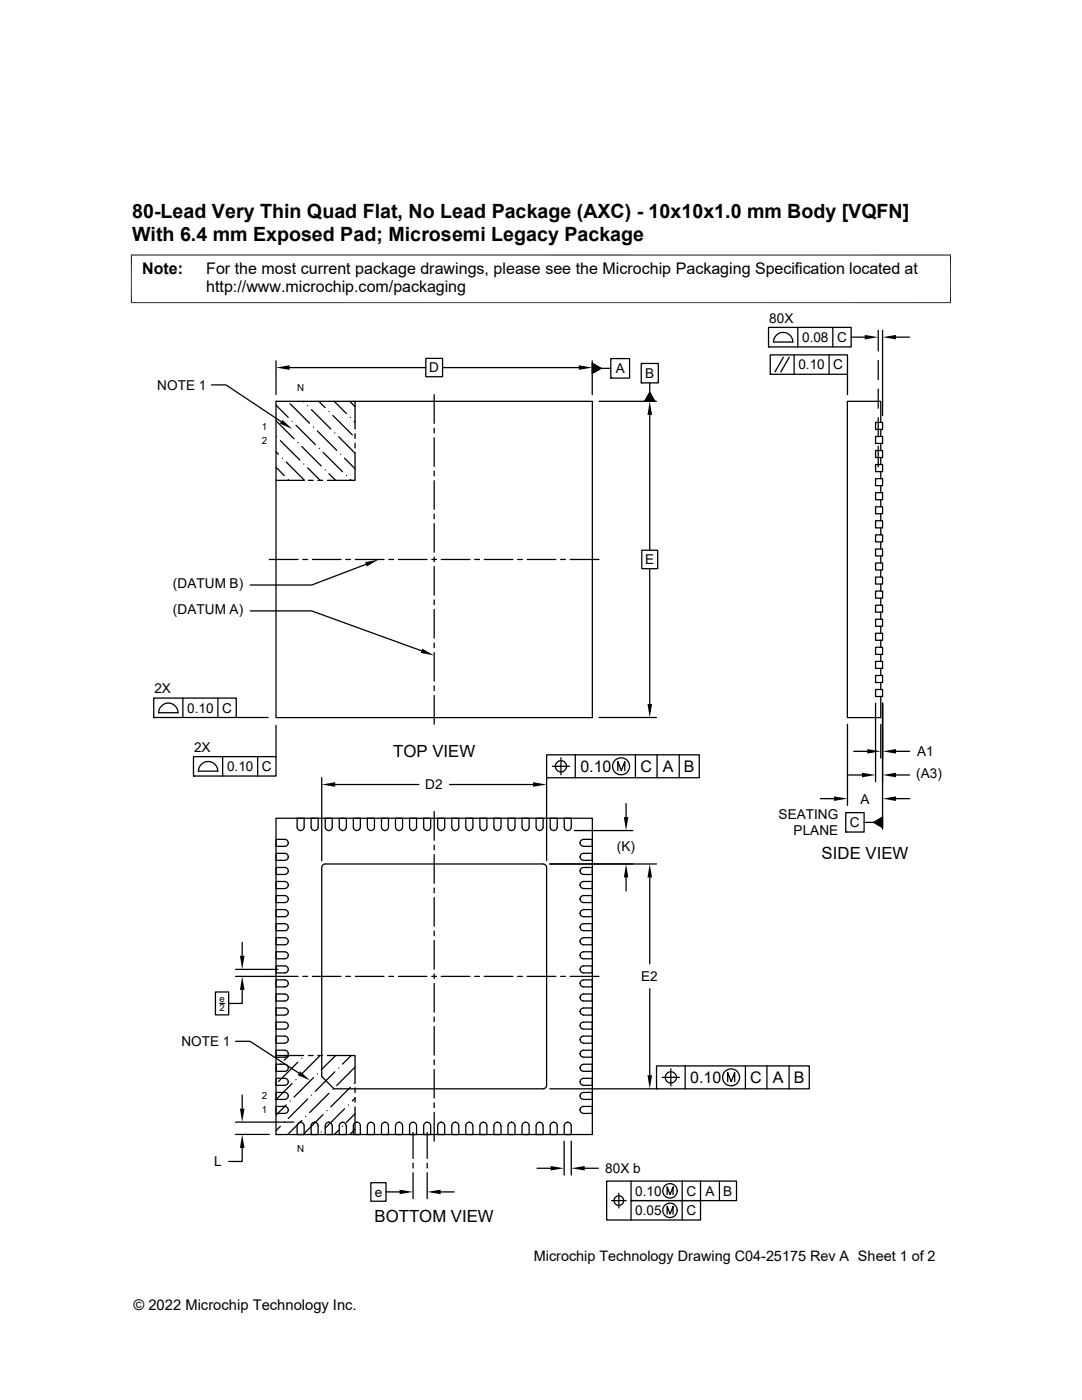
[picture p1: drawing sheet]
<svg xmlns="http://www.w3.org/2000/svg" width="216mm" height="279mm" viewBox="0 0 216 279" stroke-linecap="round" stroke-linejoin="round" font-family="sans-serif">
<g fill="none" stroke="#000" stroke-width=".25">
<path d="M42.2 76.8h2.9l11 7.3M55.1 72v6.8M57.8 73.4h27.2M85 71.5h3.3v3.7h-3.3zM86.6 78.8v5.7M88.3 73.4h27.2M118.2 72v6.8M118.2 72.5l1.8 1-1.8 1zM120 73.5h1.9M121.9 71.6h3.7v3.9h-3.7zM121.9 75.5h.1M128 72.5h3.4v3.9h-3.4z"/>
<path d="M128 76.4h.1M129.6 78.3l1.1 1.8h-2.1zM129.6 76.4v1.9M153.4 65.3h16.4v3.9h-16.4zM153.4 69.2h.1M153.7 70.8h15.4v3.9h-15.4zM153.7 74.7h.1M156.3 71.3l-1.7 2.9M157.5 71.3l-1.7 2.9M158.2 68.3a1.93 1.93 0 0 0-1.9-2 1.93 1.93 0 0 0-2 2h3.9M158.5 70.8v3.9M159.2 65.3v3.9"/>
<path d="M165.4 70.8v3.9M166.2 65.3v3.9M169.1 74.7v4.1M169.8 67.3h2.8M175.2 65.9v4.1M175.2 71.9v3.9M175.2 77.7v3.8M176.1 65.9v17.1M178.8 67.3h2.7M55.1 95.9h5.5M55.1 93.3l1.6 1.6M55.1 80.9l2.4 2.4"/>
<path d="M55.1 84l3.6 3.6M55.1 80.1h63.1v63.1h-63.1zM55.1 80.1h.1M55.1 90.2l.5 .5M55.2 87.2h.1M55.9 87.9l3.9 3.9M56.3 91.4h.1M57.1 92.2l3.7 3.7M57.5 95.7h.1M57.9 80.6l3.9 3.9M58.3 84.1h.1M59.1 84.9l3.8 3.8"/>
<path d="M59.4 88.3h.1M60.2 89.1l3.9 3.9M60.5 80.1l.1 .1M60.6 92.6h.1M61.4 81h.1M61.4 93.4l2.5 2.5M61.5 95.9h1M62.1 81.7l3.9 3.9M62.5 85.2h.1M63.3 86l3.9 3.9M63.4 95.9h1M63.6 80.1l1.3 1.3"/>
<path d="M63.7 89.5h.1M64.5 90.3l3.8 3.8M64.9 93.8h.1M65.6 82.1h.1M65.6 94.5l1.4 1.4M66.4 82.9l3.9 3.9M66.7 80.1l2.4 2.4M66.8 86.4h.1M67.6 87.2l3.2 3.2M68 90.7h.1M68.7 91.4l2.1 2.2M69.1 94.9h.1"/>
<path d="M69.8 80.1l1 1.1M69.9 83.3h.1M69.9 95.7l.2 .2M70.7 84.1l.1 .1M70.8 90.4v5.5h-5.5M70.8 80.1v5.5M70.8 86.6v.9M70.8 88.5v.9M86.6 85.4v1M86.6 87.4v5.7M86.6 94v1M86.6 95.9v5.7"/>
<path d="M119.5 80.1h11.5M129.6 82.8v27M174.7 98.3h1.4v1.4h-1.4zM174.7 95.5h1.4v1.4h-1.4zM174.7 92.7h1.4v1.4h-1.4zM174.7 89.9h1.4v1.4h-1.4zM174.7 87.1h1.4v1.4h-1.4zM174.7 84.3h1.4v1.4h-1.4zM175.2 83.4v3.8M175.2 89.1v4.1M175.7 84.3v-4.2h-6.6v63.1h6.6v-4.2M175.7 85.7v1.4"/>
<path d="M175.7 88.5v1.4M175.7 91.3v1.4M175.7 94.1v1.4M175.7 96.9v1.4M175.7 99.7v1.4M53.7 111.7h5.8M60.4 111.7h1M62.3 111.7h5.8M69 111.7h1M70.9 111.7h5.7M73 112.6l-10.8 4.2h-12.3M77.6 111.7h.9"/>
<path d="M79.5 111.7h5.7M86.1 111.7h1M86.6 102.6v.9M86.6 104.5v5.7M86.6 111.2v.9M86.6 113.1v5.7M86.6 119.7v1M88.1 111.7h5.7M94.7 111.7h1M96.6 111.7h5.7M103.3 111.7h.9M105.2 111.7h5.7"/>
<path d="M111.9 111.7h.9M113.8 111.7h5.7M128.1 109.8h3.1v3.7h-3.1zM129.6 113.5v27M174.7 118h1.4v1.4h-1.4zM174.7 115.2h1.4v1.4h-1.4zM174.7 112.4h1.4v1.3h-1.4zM174.7 109.6h1.4v1.4h-1.4zM174.7 106.7h1.4v1.4h-1.4zM174.7 103.9h1.4v1.4h-1.4zM174.7 101.1h1.4v1.4h-1.4zM175.7 102.5v1.4"/>
<path d="M175.7 105.3v1.4M175.7 108.1v1.5M175.7 111v1.4M175.7 113.7v1.5M175.7 116.6v1.4M175.7 119.4v1.4M30.7 139.3h16.4v3.9h-16.4zM36.5 139.3v3.9M43.5 139.3v3.9M49.9 121.9h12.3l21.9 8M86.6 121.6v5.8M86.6 128.3v1"/>
<path d="M86.6 130.2v5.7M86.6 136.9v.9M86.6 138.8v5.7M174.7 137.6h1.4v1.4h-1.4zM174.7 134.8h1.4v1.4h-1.4zM174.7 132h1.4v1.4h-1.4zM174.7 129.2h1.4v1.4h-1.4zM174.7 126.4h1.4v1.4h-1.4zM174.7 123.6h1.4v1.4h-1.4zM174.7 120.8h1.4v1.4h-1.4zM175.7 122.2v1.4M175.7 125v1.4"/>
<path d="M175.7 127.8v1.4M175.7 130.6v1.4M175.7 133.4v1.4M175.7 136.2v1.4M30.7 143.2h.1M31.6 142.2h3.9a1.93 1.93 0 0 0-1.9-1.9 1.93 1.93 0 0 0-1.9 1.9M38.6 151h16.5v3.9h-16.5zM38.6 154.9h.1M39.6 153.9h3.9a1.93 1.93 0 0 0-2-1.9 1.93 1.93 0 0 0-1.9 1.9M44.4 151v3.9M47.1 143.2h6.4M51.4 151v3.9"/>
<path d="M55.1 144.8v6.2M64.2 155.2v16.6M66.9 156.6h16.7M89.7 156.6h16.7M109.1 150.6h30.4v4.6h-30.4zM109.1 155.2h.1M109.1 155.2v16.6M110.2 152.9h3.4M111.9 151.2v3.4M114.8 150.6v4.6M119.5 143.2h11.5M123.3 153.8v-1.8l.7 1.8 .7-1.8v1.8"/>
<path d="M126.8 150.6v4.6M131.1 150.6v4.6M135.5 150.6v4.6M163.7 159.4h2.7M169.1 144.5v16.2M169.3 154.7h2.7M170.3 149.9h2.8M174.7 140.3v15.7M175.7 144.5v6.8M176.1 140.3v25.2M178.8 149.9h2.7M178.8 154.7h2.7"/>
<path d="M178.8 159.4h2.7M55.1 163.3h63.1v63.1h-63.1zM55.1 167.5h1.7a.7 .7 0 0 1 .7 .7 .7 .7 0 0 1-.7 .7h-1.7zM55.1 170.3h1.7a.7 .7 0 0 1 .7 .7 .7 .7 0 0 1-.7 .7h-1.7zM55.1 173.1h1.7a.7 .7 0 0 1 .7 .7 .7 .7 0 0 1-.7 .7h-1.7zM55.1 178.7h1.7a.7 .7 0 0 1 .7 .7 .7 .7 0 0 1-.7 .7h-1.7zM57.5 176.6a.72 .72 0 0 0-.7-.7h-1.7v1.4h1.7M57.5 179.4h.1M57.5 176.6h.1M57.5 173.8h.1M57.5 171h.1M57.5 168.2h.1"/>
<path d="M57.5 176.6a.72 .72 0 0 1-.7 .7M59.3 163.3h1.4v1.8a.7 .7 0 0 1-.7 .7 .7 .7 0 0 1-.7-.7zM60 165.8h.1M62.1 163.3h1.4v1.8a.7 .7 0 0 1-.7 .7 .7 .7 0 0 1-.7-.7zM62.8 165.8h.1M64.4 172.6l.5-.2h43.5a.72 .72 0 0 1 .7 .7v43.5a.72 .72 0 0 1-.7 .7h-41.7l-2.5-2.5v-41.7zM64.9 163.3h1.4v1.8a.7 .7 0 0 1-.7 .7 .7 .7 0 0 1-.7-.7zM65.6 165.8h.1M67.7 163.3h1.4v1.8a.71 .71 0 0 1-.7 .7 .71 .71 0 0 1-.7-.7zM68.4 165.8h.1M70.5 163.3h1.4v1.8a.7 .7 0 0 1-.7 .7 .7 .7 0 0 1-.7-.7zM71.2 165.8h.1"/>
<path d="M73.3 165.1v-1.8h1.4v1.8a.72 .72 0 0 1-.7 .7M73.3 165.1a.72 .72 0 0 0 .7 .7M74 165.8h.1M76.1 163.3h1.4v1.8a.7 .7 0 0 1-.7 .7 .7 .7 0 0 1-.7-.7zM76.8 165.8h.1M78.9 163.3h1.4v1.8a.7 .7 0 0 1-.7 .7 .7 .7 0 0 1-.7-.7zM79.6 165.8h.1M81.7 163.3h1.4v1.8a.7 .7 0 0 1-.7 .7 .7 .7 0 0 1-.7-.7zM82.4 165.8h.1M84.5 163.3h1.4v1.8a.7 .7 0 0 1-.7 .7 .7 .7 0 0 1-.7-.7zM85.2 165.8h.1M86.6 162v5.7"/>
<path d="M86.6 168.7v.9M86.6 170.6v5.7M86.6 177.2v1M86.6 179.1v5.7M87.3 163.3h1.4v1.8a.7 .7 0 0 1-.7 .7 .7 .7 0 0 1-.7-.7zM88 165.8h.1M90.1 163.3h1.4v1.8a.7 .7 0 0 1-.7 .7 .7 .7 0 0 1-.7-.7zM90.8 165.8h.1M93.6 165.8h.1M94.3 165.1a.72 .72 0 0 1-.7 .7M94.4 165.1v-1.8h-1.5v1.8a.72 .72 0 0 0 .7 .7M95.8 163.3h1.4v1.8a.7 .7 0 0 1-.7 .7 .7 .7 0 0 1-.7-.7z"/>
<path d="M96.5 165.8h.1M98.6 163.3h1.4v1.8a.71 .71 0 0 1-.7 .7 .71 .71 0 0 1-.7-.7zM99.3 165.8h.1M101.4 163.3h1.4v1.8a.7 .7 0 0 1-.7 .7 .7 .7 0 0 1-.7-.7zM102.1 165.8h.1M104.2 163.3h1.4v1.8a.7 .7 0 0 1-.7 .7 .7 .7 0 0 1-.7-.7zM104.9 165.8h.1M107 163.3h1.4v1.8a.7 .7 0 0 1-.7 .7 .7 .7 0 0 1-.7-.7zM107.7 165.8h.1M109.7 172.4h21.3M109.8 163.3h1.4v1.8a.7 .7 0 0 1-.7 .7 .7 .7 0 0 1-.7-.7zM110.5 165.8h.1"/>
<path d="M112.6 163.3h1.4v1.8a.7 .7 0 0 1-.7 .7 .7 .7 0 0 1-.7-.7zM113.3 165.8h.1M114.6 165.8h11.7M115.7 176.6a.72 .72 0 0 0 .7 .7M115.7 179.4h.1M115.7 176.6h.1M115.7 173.8h.1M115.7 171h.1M115.7 168.2h.1M115.7 176.6a.72 .72 0 0 1 .7-.7h1.8v1.4h-1.8M116 178.9l.4-.2h1.8v1.4h-1.8a.69 .69 0 0 1-.6-.4 .69 .69 0 0 1 .2-.8zM116 173.3l.4-.2h1.8v1.4h-1.8a.69 .69 0 0 1-.6-.4 .69 .69 0 0 1 .2-.8z"/>
<path d="M116 170.5l.4-.2h1.8v1.4h-1.8a.69 .69 0 0 1-.6-.4 .69 .69 0 0 1 .2-.8zM116 167.7l.4-.2h1.8v1.4h-1.8a.69 .69 0 0 1-.6-.4 .69 .69 0 0 1 .2-.8zM124.9 160.4v2.7M124.9 175.1v2.7M129.6 175.1v17.3M168.8 162.2h3.6v3.9h-3.6zM168.8 166.1h.1M172.4 164.1h1.9M174.3 164.1l1.8-1v2.1zM43 198h2.6v4.5h-2.6zM47 193.5h8.5M47 194.9h12.5"/>
<path d="M48.3 197.5v2.8h-2.7M48.3 188.1v2.7M55.1 181.5h1.7a.71 .71 0 0 1 .7 .7 .71 .71 0 0 1-.7 .7h-1.7zM55.1 184.3h1.7a.7 .7 0 0 1 .7 .7 .7 .7 0 0 1-.7 .7h-1.7zM55.1 189.9h1.7a.7 .7 0 0 1 .7 .7 .7 .7 0 0 1-.7 .7h-1.7zM55.1 192.8h1.7a.7 .7 0 0 1 .7 .7 .7 .7 0 0 1-.7 .7h-1.7zM55.1 195.6h1.7a.7 .7 0 0 1 .7 .7 .7 .7 0 0 1-.7 .7h-1.7zM55.1 198.4h1.7a.7 .7 0 0 1 .7 .7 .7 .7 0 0 1-.7 .7h-1.7zM56.8 187.2a.72 .72 0 0 1 .7 .7M56.8 187.1h-1.7v1.5h1.7a.72 .72 0 0 0 .7-.7M57.5 199.1h.1M57.5 196.3h.1"/>
<path d="M57.5 193.5h.1M57.5 190.6h.1M57.5 187.9h.1M57.5 185h.1M57.5 182.2h.1M60.4 194.9h1M62.3 194.9h5.8M69 194.9h1M70.9 194.9h5.7M77.6 194.9h.9M79.5 194.9h5.7M86.1 194.9h1"/>
<path d="M86.6 185.8v1M86.6 187.7v5.7M86.6 194.4v.9M86.6 196.3v5.7M88.1 194.9h5.7M94.7 194.9h1M96.6 194.9h5.7M103.3 194.9h.9M105.2 194.9h5.7M111.9 194.9h.9M113.8 194.9h5.7M115.7 199.1h.1"/>
<path d="M115.7 196.3h.1M115.7 193.5h.1M115.7 190.6h.1M115.7 187.9h.1M115.7 185h.1M115.7 182.2h.1M116 198.6l.4-.2h1.8v1.4h-1.8a.69 .69 0 0 1-.6-.5 .69 .69 0 0 1 .2-.7zM116 195.8l.4-.2h1.8v1.4h-1.8a.69 .69 0 0 1-.6-.5 .69 .69 0 0 1 .2-.7zM116 193l.4-.2h1.8v1.4h-1.8a.69 .69 0 0 1-.6-.5 .69 .69 0 0 1 .2-.7zM116 190.2l.4-.3h1.8v1.4h-1.8a.69 .69 0 0 1-.6-.4 .69 .69 0 0 1 .2-.7zM116 184.6l.4-.3h1.8v1.4h-1.8a.69 .69 0 0 1-.6-.4 .69 .69 0 0 1 .2-.7zM116 181.8l.4-.3h1.8v1.4h-1.8a.69 .69 0 0 1-.6-.4 .69 .69 0 0 1 .2-.7z"/>
<path d="M116.4 187.2a.72 .72 0 0 0-.7 .7M116.4 187.1h1.8v1.5h-1.8a.72 .72 0 0 1-.7-.7M129.6 197.3v17.3M43.9 200.3h.9M47 207.8h2.9l9.7 6.4M48.3 218.5v2.8M55.1 210.7h5.5M55.1 201.2h1.7a.7 .7 0 0 1 .7 .7 .7 .7 0 0 1-.7 .7h-1.7zM55.1 204h1.7a.7 .7 0 0 1 .7 .7 .7 .7 0 0 1-.7 .7h-1.7zM55.1 209.6h1.7a.7 .7 0 0 1 .7 .7 .7 .7 0 0 1-.7 .7h-1.7zM55.1 212.4h1.7a.71 .71 0 0 1 .7 .7 .71 .71 0 0 1-.7 .7h-1.7zM55.1 215.2h1.7a.7 .7 0 0 1 .7 .7 .7 .7 0 0 1-.7 .7h-1.7z"/>
<path d="M55.1 218h1.7a.7 .7 0 0 1 .7 .7 .7 .7 0 0 1-.7 .7h-1.7zM55.2 213.1l-.1 .2M55.9 212.4h.1M57.5 207.5a.72 .72 0 0 0-.7-.7h-1.7v1.4h1.7M57.5 218.7h.1M57.5 215.9h.1M57.5 213.1h.1M57.5 210.3h.1M57.5 207.5h.1M57.5 204.7h.1M57.5 201.9h.1M57.5 207.5a.72 .72 0 0 1-.7 .7"/>
<path d="M57.7 210.7l-1 .9M57.9 219.7h.1M58.3 216.2l-3.2 3.3M59.1 215.5h.1M59.4 212l-3.8 3.9M60.2 211.2h.1M61.4 219.4l-3.9 3.8M61.5 210.7h1M62.1 218.6h.1M62.5 215.1l-3.8 3.8M63.3 214.3h.1M63.4 210.7h1"/>
<path d="M63.7 210.8l-3.9 3.9M65.3 210.7h5.5v5.5M65.6 218.2l-3.8 3.9M66.4 217.4h.1M66.8 213.9l-3.9 3.9M67 210.7l-2.9 2.8M67.6 213.1h.1M69.9 217l-3.9 3.9M70.1 210.7l-1.8 1.7M70.7 216.2h.1M70.8 217.1v1M70.8 219v1"/>
<path d="M70.8 219.2l-.5 .5M70.8 213l-3.6 3.6M86.6 202.9v1M86.6 204.9v5.7M86.6 211.5v1M86.6 213.4v5.7M109.7 217.3h21.3M115.7 207.5a.72 .72 0 0 0 .7 .7M115.7 218.7h.1M115.7 215.9h.1M115.7 213.1h.1M115.7 210.3h.1"/>
<path d="M115.7 207.5h.1M115.7 204.7h.1M115.7 201.9h.1M115.7 207.5a.72 .72 0 0 1 .7-.7h1.8v1.4h-1.8M116 218.2l.4-.2h1.8v1.4h-1.8a.69 .69 0 0 1-.6-.4 .69 .69 0 0 1 .2-.8zM116 215.4l.4-.2h1.8v1.4h-1.8a.69 .69 0 0 1-.6-.4 .69 .69 0 0 1 .2-.8zM116 212.6l.4-.2h1.8v1.4h-1.8a.69 .69 0 0 1-.6-.4 .69 .69 0 0 1 .2-.8zM116 209.8l.4-.2h1.8v1.4h-1.8a.69 .69 0 0 1-.6-.4 .69 .69 0 0 1 .2-.8zM116 204.2l.4-.2h1.8v1.4h-1.8a.69 .69 0 0 1-.6-.5 .69 .69 0 0 1 .2-.7zM116 201.4l.4-.2h1.8v1.4h-1.8a.71 .71 0 0 1-.6-.5 .71 .71 0 0 1 .2-.7zM131 212.7h30.5v4.6h-30.5zM131 217.3h.1"/>
<path d="M132.1 215h3.5M133.9 213.3v3.4M136.7 212.7v4.6M145.2 215.9v-1.8l.7 1.8 .7-1.8v1.8M148.7 212.7v4.6M153 212.7v4.6M157.5 212.7v4.6M47 223.9h11.6M47 226.4h6.7M48.3 229.1v2.7h-2.7M55.1 226.4h.1M55.1 220.8h1.7a.7 .7 0 0 1 .7 .7 .7 .7 0 0 1-.7 .7h-1.7z"/>
<path d="M55.9 224.8l-.8 .9M56.7 224h.1M57.1 220.5l-2 2M57.5 221.5h.1M59.5 224.2a.69 .69 0 0 1 .8-.2 .69 .69 0 0 1 .4 .7v1.7h-1.4v-1.7zM60 224h.1M60.2 223.6l-2.8 2.8M61 222.8h.1M62.3 224.2a.69 .69 0 0 1 .7-.2 .69 .69 0 0 1 .5 .7v1.7h-1.4v-1.7zM62.8 224h.1M64.1 225.9h.1M64.5 222.4l-3.9 3.9"/>
<path d="M65.1 224.2a.69 .69 0 0 1 .8-.2 .69 .69 0 0 1 .4 .7v1.7h-1.4v-1.7zM65.3 221.7h.1M65.6 224h.1M67.6 225.6l-.9 .8M67.9 224.2a.69 .69 0 0 1 .8-.2 .69 .69 0 0 1 .4 .7v1.7h-1.4v-1.7zM68.3 224.8h.1M68.4 224h.1M68.7 221.3l-3.8 3.8M69.5 220.5h.1M70.7 224.2a.69 .69 0 0 1 .8-.2 .69 .69 0 0 1 .4 .7v1.7h-1.4v-1.7zM70.8 222.3l-1.7 1.7M70.8 220.9v5.5"/>
<path d="M70.8 225.4l-1 1M71.2 224h.1M74 236h3v3.7h-3zM74 224a.72 .72 0 0 1 .7 .7v1.7h-1.4v-1.7M74 224a.72 .72 0 0 0-.7 .7M74 224h.1M76.3 224.2a.69 .69 0 0 1 .8-.2 .69 .69 0 0 1 .4 .7v1.7h-1.4v-1.7zM76.8 224h.1M77 237.9h2.7M79.1 224.2a.69 .69 0 0 1 .8-.2 .69 .69 0 0 1 .4 .7v1.7h-1.4v-1.7zM79.6 224h.1M81.9 224.2a.69 .69 0 0 1 .8-.2 .69 .69 0 0 1 .4 .7v1.7h-1.4v-1.7z"/>
<path d="M82.4 224h.1M82.4 226v5.2M82.4 232.1v1M82.4 234v5.2M84.8 224.2a.69 .69 0 0 1 .7-.2 .69 .69 0 0 1 .4 .7v1.7h-1.4v-1.7zM85.2 224h.1M85.2 226v5.2M85.2 232.1v1M85.2 234v5.2M86.6 220.1v.9M86.6 222v5.8M87.5 224.2a.69 .69 0 0 1 .8-.2 .69 .69 0 0 1 .4 .7v1.7h-1.4v-1.7z"/>
<path d="M87.9 237.9h2.7M88 224h.1M90.4 224.2a.69 .69 0 0 1 .7-.2 .69 .69 0 0 1 .4 .7v1.7h-1.4v-1.7zM90.8 224h.1M93.6 224a.72 .72 0 0 0-.7 .7v1.7h1.5v-1.7M93.6 224h.1M93.6 224a.72 .72 0 0 1 .7 .7M96 224.2a.69 .69 0 0 1 .7-.2 .69 .69 0 0 1 .5 .7v1.7h-1.4v-1.7zM96.5 224h.1M98.8 224.2a.69 .69 0 0 1 .7-.2 .69 .69 0 0 1 .4 .7l.1 1.7h-1.4v-1.7zM99.3 224h.1M101.6 224.2a.69 .69 0 0 1 .7-.2 .69 .69 0 0 1 .5 .7v1.7h-1.4v-1.7z"/>
<path d="M102.1 224h.1M104.4 224.2a.69 .69 0 0 1 .7-.2 .69 .69 0 0 1 .5 .7v1.7h-1.4v-1.7zM104.9 224h.1M107.2 233.2h2.7M107.2 224.2a.69 .69 0 0 1 .7-.2 .69 .69 0 0 1 .5 .7v1.7h-1.4v-1.7zM107.7 224h.1M110 224.2a.69 .69 0 0 1 .8-.2 .69 .69 0 0 1 .4 .7v1.7h-1.4v-1.7zM110.5 224h.1M112.6 227.8v6.7M112.8 224.2a.69 .69 0 0 1 .8-.2 .69 .69 0 0 1 .4 .7v1.7h-1.4v-1.7zM113.3 224h.1M114 227.8v6.7"/>
<path d="M115.7 221.5h.1M116 221l.4-.2h1.8v1.4h-1.8a.69 .69 0 0 1-.6-.4 .69 .69 0 0 1 .2-.8zM116.7 233.2h2.7M122 239.6h2.9M123.5 238.1v3M125.9 235.7v3.9h13.9v3.9h-18.7v-7.8h25.9v3.9h-21.1v3.9M133.1 238.4v-1.5l.6 1.5 .6-1.5v1.5M136.1 235.7v7.8M139.8 235.7v3.9M143.6 235.7v3.9M133.1 242.3v-1.6l.6 1.6 .6-1.6v1.6"/>
<circle cx="111.9" cy="152.9" r="1.12"/>
<circle cx="123.9" cy="152.9" r="1.69"/>
<circle cx="133.9" cy="215" r="1.12"/>
<circle cx="145.9" cy="215" r="1.69"/>
<circle cx="123.5" cy="239.6" r=".96"/>
<circle cx="133.7" cy="237.7" r="1.44"/>
<circle cx="133.7" cy="241.6" r="1.44"/>
</g>
<g fill="#000">
<path d="M55.1 73.4l2.7-.5v.9zM115.5 72.9l2.7 .5-2.7 .4zM118.2 72.5l1.8 1-1.8 1zM172.6 66.8l2.6 .5-2.6 .4zM176.1 67.3l2.7-.5v.9zM56.3 83.8l2 1.8-2.5-1.1zM129.6 80.1l.5 2.7h-.9zM129.6 78.3l1.1 1.8h-2.1zM72.9 112.2l2.6-.5-2.3 1.4zM84.2 129.5l2.4 1.3-2.7-.5zM64.2 156.6l2.7-.5v.9zM106.4 156.1l2.7 .5-2.7 .4z"/>
<path d="M129.2 140.5h.9l-.5 2.7zM166.4 158.9l2.7 .5-2.7 .5zM172 154.2l2.7 .5-2.7 .4zM173.1 149.5l2.6 .4-2.6 .5zM176.1 149.9l2.7-.4v.9zM176.1 154.7l2.7-.5v.9zM176.1 159.4l2.7-.5v1zM124.9 172.4l.5 2.7h-.9zM124.5 163.1h.9l-.5 2.7zM129.6 172.4l.5 2.7h-.9zM174.3 164.1l1.8-1v2.1zM47.9 190.8h.9l-.5 2.7z"/>
<path d="M48.3 194.9l.5 2.6h-.9zM59.9 213.8l2 1.8-2.5-1.1zM129.2 214.6h.9l-.5 2.7zM47.9 221.3h.9l-.5 2.6zM48.3 226.4l.5 2.7h-.9zM79.7 237.4l2.7 .5-2.7 .4zM85.2 237.9l2.7-.5v.9zM109.9 232.7l2.7 .5-2.7 .4zM114 233.2l2.7-.5v.9z"/>
</g>
<path d="M26.1 50.9h163.7M26.2 50.8v9.7M189.7 50.8v9.7M26.1 60.4h163.7" fill="none" stroke="#000" stroke-width=".2"/>
<g font-size="3.9">
<text x="26.4" y="43.5">80-Lead Very Thin Quad Flat, No Lead Package (AXC) - 10x10x1.0 mm Body [VQFN]</text>
<text x="26.4" y="48.1">With 6.4 mm Exposed Pad; Microsemi Legacy Package</text>
</g>
<g font-size="3.3">
<text x="78.4" y="151.2">TOP VIEW</text>
<text x="163.9" y="171.4">SIDE VIEW</text>
<text x="74.7" y="243.8">BOTTOM VIEW</text>
</g>
<g font-size="3.2">
<text x="28.4" y="54.7">Note:</text>
<text x="41.1" y="58.3">http://www.microchip.com/packaging</text>
<text x="41.1" y="54.7">For the most current package drawings, please see the Microchip Packaging Specification located at</text>
<text x="115.8" y="154.1">0.10</text>
<text x="127.8" y="154.1">C</text>
<text x="132.2" y="154.1">A</text>
<text x="136.4" y="154.1">B</text>
<text x="137.7" y="216.2">0.10</text>
<text x="149.7" y="216.2">C</text>
<text x="154.2" y="216.2">A</text>
<text x="158.4" y="216.2">B</text>
</g>
<g font-size="2.9">
<text x="106.5" y="251.7">Microchip Technology Drawing C04-25175 Rev A Sheet 1 of 2</text>
<text x="26.6" y="261.3">© 2022 Microchip Technology Inc.</text>
</g>
<g font-size="2.7">
<text x="153.5" y="64.4">80X</text>
<text x="160" y="68.2">0.08</text>
<text x="167" y="68.3">C</text>
<text x="31.4" y="77.8">NOTE 1</text>
<text x="85.6" y="74.3">D</text>
<text x="122.9" y="74.5">A</text>
<text x="128.7" y="75.4">B</text>
<text x="159.3" y="73.7">0.10</text>
<text x="166.3" y="73.7">C</text>
<text x="128.7" y="112.6">E</text>
<text x="34.5" y="117.4">(DATUM B)</text>
<text x="34.5" y="122.6">(DATUM A)</text>
<text x="30.8" y="138.3">2X</text>
<text x="37.4" y="142.2">0.10</text>
<text x="44.3" y="142.2">C</text>
<text x="38.7" y="150">2X</text>
<text x="45.3" y="153.9">0.10</text>
<text x="52.3" y="153.9">C</text>
<text x="182.8" y="155.4">(A3)</text>
<text x="183" y="150.9">A1</text>
<text x="84.9" y="157.5">D2</text>
<text x="171.7" y="160.4">A</text>
<text x="155.4" y="163.5">SEATING</text>
<text x="158.3" y="166.7">PLANE</text>
<text x="169.6" y="165.1">C</text>
<text x="123.1" y="169.8">(K)</text>
<text x="128" y="195.8">E2</text>
<text x="36.2" y="208.8">NOTE 1</text>
<text x="42.7" y="232.8">L</text>
<text x="74.8" y="238.8">e</text>
<text x="120.8" y="234.1">80X b</text>
<text x="126.8" y="238.6">0.10</text>
<text x="137" y="238.6">C</text>
<text x="140.8" y="238.6">A</text>
<text x="144.3" y="238.6">B</text>
<text x="126.8" y="242.5">0.05</text>
<text x="137" y="242.5">C</text>
</g>
<g font-size="1.9">
<text x="59.3" y="78">N</text>
<text x="52.2" y="85.7">1</text>
<text x="52.2" y="88.5">2</text>
<text x="43.8" y="200">e</text>
<text x="43.8" y="201.8">2</text>
<text x="52.2" y="219.4">2</text>
<text x="52.2" y="222.2">1</text>
<text x="59.3" y="229.9">N</text>
</g>
</svg>
